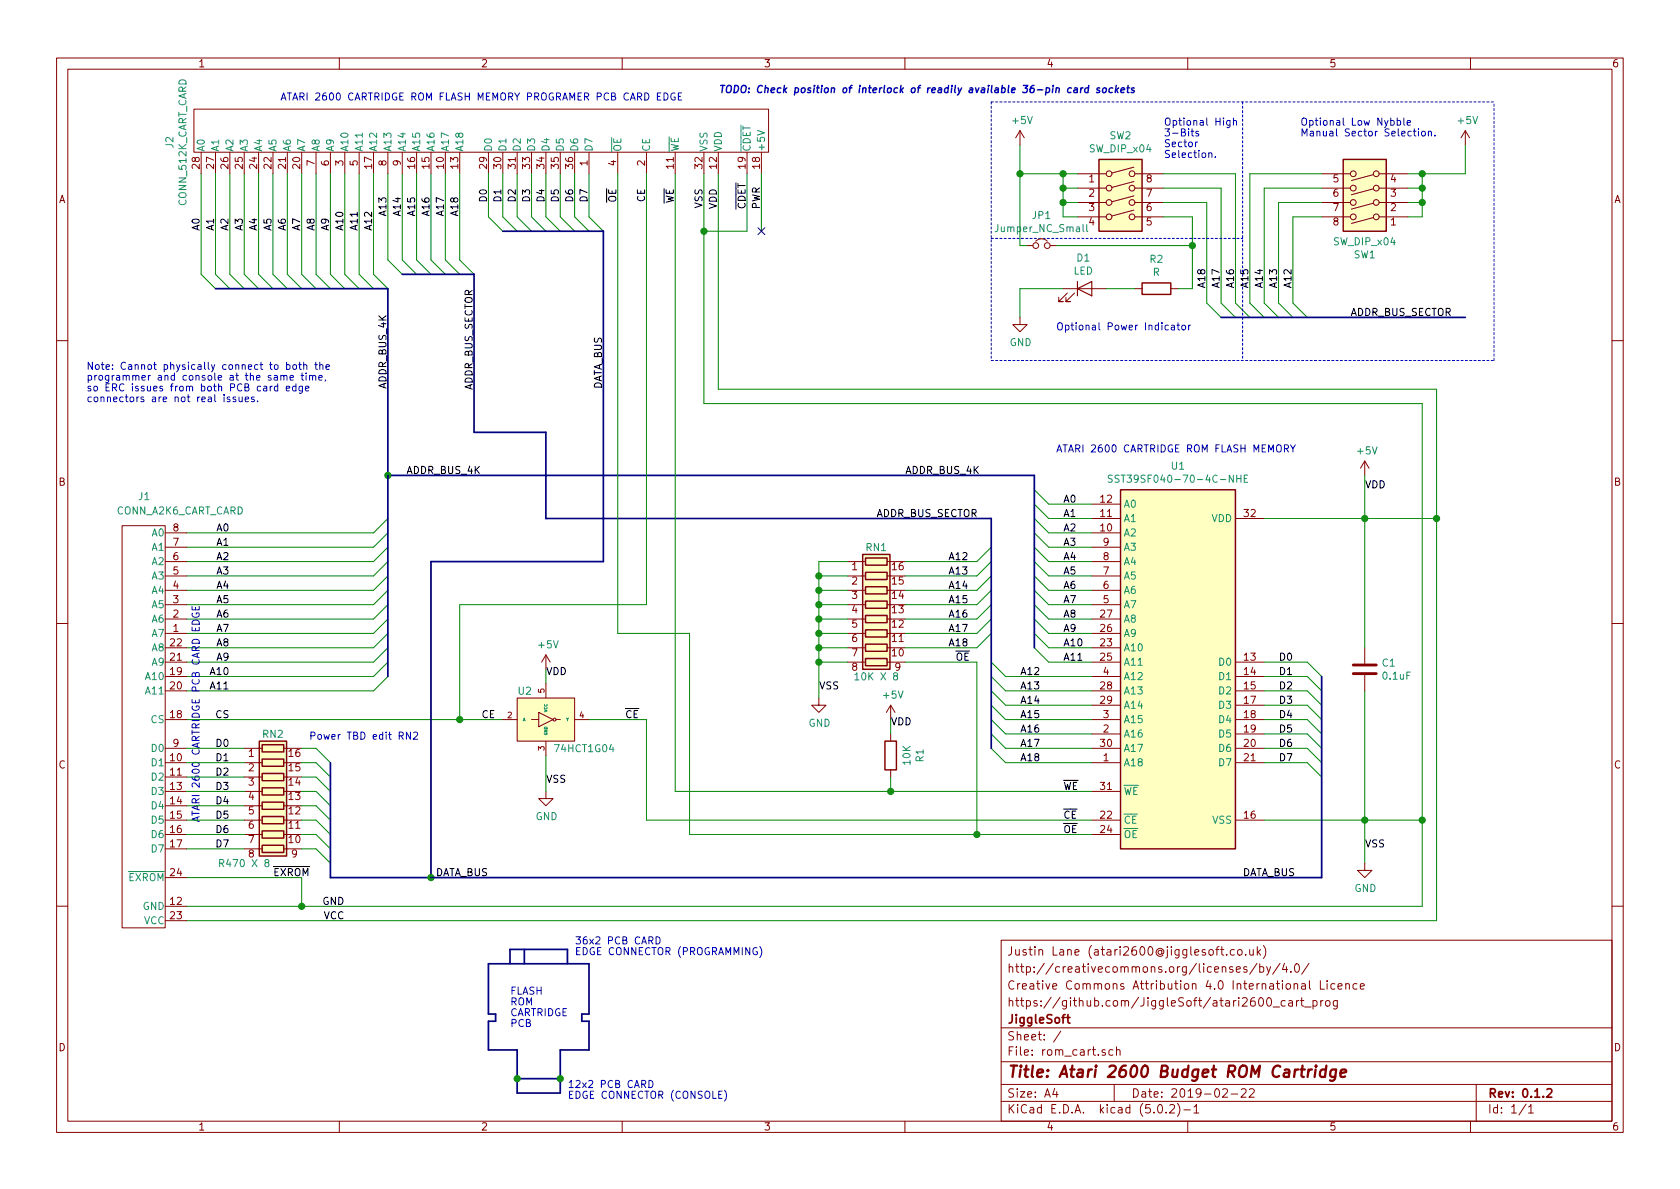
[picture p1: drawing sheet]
<svg xmlns="http://www.w3.org/2000/svg" width="297mm" height="210mm" viewBox="0 0 297 210" stroke-linecap="round" stroke-linejoin="round" font-family="sans-serif">
<g fill="none" stroke="#840000" stroke-width=".18">
<path d="M10 10.3h277v189.9h-277zM12 12.2h273v186.1h-273zM34.3 19.3h101.6v7.6h-101.6zM60 10.3v1.9M110 10.3v1.9M160 10.3v1.9M210 10.3v1.9M260 10.3v1.9M35.6 26.9v3.8M38.1 26.9v3.8M40.6 26.9v3.8M43.2 26.9v3.8"/>
<path d="M45.7 26.9v3.8M48.3 26.9v3.8M50.8 26.9v3.8M53.3 26.9v3.8M55.9 26.9v3.8M58.4 26.9v3.8M61 26.9v3.8M63.5 26.9v3.8M66 26.9v3.8M68.6 26.9v3.8M71.1 26.9v3.8M73.7 26.9v3.8"/>
<path d="M76.2 26.9v3.8M78.7 26.9v3.8M81.3 26.9v3.8M86.4 26.9v3.8M88.9 26.9v3.8M91.4 26.9v3.8M94 26.9v3.8M96.5 26.9v3.8M99.1 26.9v3.8M101.6 26.9v3.8M104.1 26.9v3.8M109.2 26.9v3.8"/>
<path d="M114.3 26.9v3.8M119.4 26.9v3.8M124.5 26.9v3.8M127 26.9v3.8M132.1 26.9v3.8M134.6 26.9v3.8M180.3 23.1l-.7 1.3M180.3 23.1v2.5M180.3 23.1l.8 1.3M190.5 38.3h5.1M190.5 35.8h5.1M190.5 33.3h5.1"/>
<path d="M190.5 30.7h5.1M200.5 37.2l-3.9 1M200.5 34.6l-3.9 1.1M200.5 32.1l-3.9 1M200.5 29.6l-3.9 1M200.7 38.3h5M200.7 35.8h5M200.7 33.3h5M200.7 30.7h5M233.7 38.3h5.1M233.7 35.8h5.1M233.7 33.3h5.1"/>
<path d="M233.7 30.7h5.1M242.8 30.9l-3.9 1M242.8 33.4l-3.9 1M242.8 35.9l-3.9 1.1M242.8 38.5l-3.9 1M243.8 38.3h5.1M243.8 35.8h5.1M243.8 33.3h5.1M243.8 30.7h5.1M259.1 23.1l-.8 1.3M259.1 23.1v2.5M259.1 23.1l.7 1.3"/>
<path d="M180.3 56.1v1.3h1.3l-1.3 1.3-1.2-1.3h1.2M181.6 43.4h1M183.1 42.7a1.41 1.41 0 0 1 2.1 0M185.7 43.4h1M188 51h7.6M188.7 51.8l-1.5 1.5h.8h-.8v-.7M190 51.8l-1.5 1.5h.7h-.7v-.7M200.7 51h1.2M207 51h1.3M10 60.2h2M285 60.2h2M21.6 93h7.6v71.1h-7.6z"/>
<path d="M29.2 94.2h3.8M29.2 99.3h3.8M29.2 96.8h3.8M149.9 99.3h3.1M156.8 99.3h.7M193 91.7h5.1M193 94.2h5.1M193 89.1h5.1M193 99.3h5.1M193 96.8h5.1M218.4 91.7h5.1M241.3 81.5v2.6"/>
<path d="M241.3 81.5l-.8 1.3M241.3 81.5l.8 1.3M10 110.3h2M29.2 117.1h3.8M29.2 119.6h3.8M29.2 114.5h3.8M29.2 112h3.8M29.2 109.5h3.8M29.2 106.9h3.8M29.2 104.4h3.8M29.2 101.8h3.8M96.5 115.8v2.6"/>
<path d="M96.5 115.8l-.7 1.3M96.5 115.8l.8 1.3M149.9 117.1h3.1M149.9 114.5h3.1M149.9 112h3.1M149.9 109.5h3.1M149.9 106.9h3.1M149.9 104.4h3.1M149.9 101.8h3.1M156.8 117.1h3.2M156.8 114.5h.7M156.8 112h.7"/>
<path d="M156.8 109.5h.7M156.8 106.9h.7M156.8 104.4h.7M156.8 101.8h.7M193 117.1h5.1M193 119.6h5.1M193 114.5h5.1M193 112h5.1M193 109.5h5.1M193 106.9h5.1M193 104.4h5.1M193 101.8h5.1"/>
<path d="M218.4 117.1h5.1M218.4 119.6h5.1M241.3 114.5v2.8M241.3 119.4v2.8M285 110.3h2M29.2 134.9h3.8M29.2 122.2h3.8M29.2 127.2h3.8M29.2 132.3h3.8M29.2 139.9h3.8M29.2 137.4h3.8M43.2 134.9h3.2"/>
<path d="M43.2 132.3h3.2M43.2 139.9h3.2M43.2 137.4h3.2M50.2 134.9h.6M50.2 132.3h.6M50.2 139.9h.6M50.2 137.4h.6M88.9 127.2h2.5M91.4 123.4h10.2v7.7h-10.2zM94 127.2h1.2M95.2 126l2.6 1.2-2.6 1.3zM96.5 139.9v1.3h1.3l-1.3 1.3-1.3-1.3h1.3"/>
<path d="M96.5 120.9v2.5M96.5 131.1v2.5M98.3 127.2h.8M101.6 127.2h2.5M144.8 123.4v1.3h1.2l-1.2 1.3-1.3-1.3h1.3M157.5 124.7l-.8 1.3M157.5 124.7v2.5M157.5 129.8v1.3M157.5 136.1v1.3M157.5 124.7l.7 1.3M193 134.9h5.1M193 122.2h5.1"/>
<path d="M193 124.7h5.1M193 127.2h5.1M193 129.8h5.1M193 132.3h5.1M193 139.9h5.1M218.4 134.9h5.1M218.4 122.2h5.1M218.4 124.7h5.1M218.4 127.2h5.1M218.4 129.8h5.1M218.4 132.3h5.1M29.2 145h3.8"/>
<path d="M29.2 147.6h3.8M29.2 142.5h3.8M29.2 150.1h3.8M29.2 155.2h3.8M43.2 145h3.2M43.2 147.6h3.2M43.2 142.5h3.2M43.2 150.1h3.2M50.2 145h.6M50.2 147.6h.6M50.2 142.5h.6M50.2 150.1h3.1"/>
<path d="M193 145h5.1M193 147.6h5.1M218.4 145h5.1M241.3 152.6v1.3h1.3l-1.3 1.3-1.3-1.3h1.3M10 160.2h2M29.2 160.3h3.8M29.2 162.8h3.8M177 166.3h108v32h-108zM215.8 167.9h.6M216 167.4v1.3l.4 .2M216.9 168.8v.1M218.2 168l-.4-.1-.3 .3 .1 .6 .2 .1 .4-.1"/>
<path d="M218.6 171.4l.7-.1v-.3l-.5-.1-.2 .2 .1 .8h.6M218.9 168l.2-.1 .4 .1v.8l-.2 .1-.4-.1zM220.2 168.8v.1M220.4 171l-.3-.1-.2 .2 .1 .3 .4 .1v.4h-.5M221 167.9v.9l.4 .1 .2-.1M221.6 167.9v1M222.2 170.4l-1.2 1.9M222.3 167.4v1.5M222.5 168.3l.4 .6M222.7 171l.5-.1 .2 .3v.6l-.2 .1h-.5M222.7 170.4v1.5M222.9 167.9l-.6 .6"/>
<path d="M223.4 167.2a1.79 1.79 0 0 1 0 2.3M224 170.9l.3 1M224.2 176.5l.1-.1a.8 .8 0 0 1 .5 .8 .8 .8 0 0 1-.5 .7 1 1 0 0 1-.1-1.4zM224.7 170.9l-.5 1.4-.2 .1M225.1 178.1h1.1M226.3 170.4l-1.3 1.9M227.1 170.4l-.4 1h1M227.2 177l-.4-.1-.3 .3 .1 .6 .2 .1 .4-.1M227.5 170.9v1M227.9 177h.5l.1 .9M228.2 171.8v.1M228.5 177.3l-.5 .1a.29 .29 0 0 0-.2 .2 .29 .29 0 0 0 .2 .3l.5-.1"/>
<path d="M229.1 170.5l.1-.1a.8 .8 0 0 1 .6 .8 .8 .8 0 0 1-.6 .7 1 1 0 0 1-.1-1.4zM229.2 176.9v1M229.7 176.9l-.5 .3M229.9 176.9h.6M230.1 176.4v1.3l.4 .2M230.1 174h.6l.1 .9M230.7 178.1h1.1M230.8 174.3l-.5 .1-.2 .2v.2l.2 .1 .5-.1M231.4 170.4l-1.3 1.9M231.5 173.4v1.3l.2 .2M232.2 177l.4-.1 .3 .3-.2 .6h-.5M232.2 176.9v1.5"/>
<path d="M233.5 173.4v1.5h.7M233.5 176.9v1M233.9 176.9l-.3 .2-.1 .1M234.4 177.1l.2-.2 .5 .2 .1 .5-.2 .2-.4 .1-.2-.1zM234.6 173.4v.2M234.6 173.9v1M236 174l-.4-.1-.3 .3 .1 .6h.6M236.4 176.9v1.2l-.3 .3h-.3M236.4 177l-.4-.1-.3 .3 .1 .6 .2 .1 .4-.1M236.6 174.4l.7-.1-.1-.3-.4-.1-.2 .2 .1 .7h.5M237.9 174.1l.3-.2 .3 .1 .1 .9M237.9 173.9v1"/>
<path d="M239.9 174l-.4-.1-.3 .3 .1 .6 .2 .1 .4-.1M240.5 174.4l.7-.1-.1-.3-.4-.1-.2 .2 .1 .7h.5M285 160.2h2M60 198.3v1.9M110 198.3v1.9M160 198.3v1.9M177 194.8h108M177 191.8h108M177 187.8h108M177 181.8h108M186.5 192.5l-.4 1h1M186.8 193v1"/>
<path d="M187.6 182.3l-1.3 2M195.4 185.7l-.4-.1-.2 .2 .1 .2 .5 .2v.3h-.6M196.8 185.7l-.5-.1-.2 .3v.6l.2 .1 .5-.1M197 191.8v3M197.4 185.7l.2-.1 .4 .1v.9M197.4 185.1v1.5M204.8 195.5l.4-.2a.94 .94 0 0 1 0 1.5 .79 .79 0 0 1-.4-1.3zM206.2 196.7v.1M206.8 195.5l.2-.2h.4l.2 .2 .1 .3-.1 .2-.8 .8h.9M208.2 195.1a1.71 1.71 0 0 1 0 2.3M209.3 196.3h1.2M210 198.3v1.9"/>
<path d="M211.1 195.8l.4-.5v1.5M211.1 196.8h.9M216.2 192.7l.2-.2h.4l.2 .5-.9 1h.9M217.7 193.5h1.1M219.5 192.7l.2-.2h.3l.3 .2v.3v.2l-.9 .8h.9M220.9 192.7l.2-.2h.4l.2 .2 .1 .3-1 1h1M260 198.3v1.9M261 191.8v6.5M269.8 195.2l-1.2 2M270.3 195.8l.4-.5v1.5M270.3 196.8h.8"/>
<circle cx="196.1" cy="30.7" r=".51"/>
<circle cx="196.1" cy="33.3" r=".51"/>
<circle cx="196.1" cy="38.3" r=".51"/>
<circle cx="196.1" cy="35.8" r=".51"/>
<circle cx="200.2" cy="38.3" r=".51"/>
<circle cx="200.2" cy="30.7" r=".51"/>
<circle cx="200.2" cy="35.8" r=".51"/>
<circle cx="200.2" cy="33.3" r=".51"/>
<circle cx="239.3" cy="30.7" r=".51"/>
<circle cx="239.3" cy="33.3" r=".51"/>
<circle cx="239.3" cy="38.3" r=".51"/>
<circle cx="239.3" cy="35.8" r=".51"/>
<circle cx="243.3" cy="30.7" r=".51"/>
<circle cx="243.3" cy="38.3" r=".51"/>
<circle cx="243.3" cy="35.8" r=".51"/>
<circle cx="243.3" cy="33.3" r=".51"/>
<circle cx="183.1" cy="43.4" r=".51"/>
<circle cx="185.2" cy="43.4" r=".51"/>
<circle cx="98" cy="127.2" r=".25"/>
</g>
<path d="M188.6 179.9h.6M188.8 179.4v1.3l.4 .2M273.5 192.7l.2-.2h.4l.2 .2 .1 .3-.1 .2-.8 .8h.9" fill="none" stroke="#840000" stroke-width=".3"/>
<path d="M231.4 189.1l-.2 1.3M232 189.1a.55 .55 0 0 0-.7 .4M232.6 189.1l-.2 1.3M232.7 188.4v.2l.1-.1-.1-.1v.2M234.4 189.2a.68 .68 0 0 0-1 .3l-.1 .6 .2 .2 .2 .1 .6-.1M234.5 188.4l-.2 2M236.2 189.2a.68 .68 0 0 0-1 .3v.8l.3 .1 .6-.1M236.2 189.1l-.2 1.6a.6 .6 0 0 1-.8 .3M237 189.8l1-.2-.1-.4-.5-.1-.3 .3-.1 .9 .2 .1 .6-.1" fill="none" stroke="#840000" stroke-width=".41"/>
<g fill="#ffffc2" stroke="#ffffc2" stroke-width=".18">
<path d="M198.1 86.6h20.3v63.5h-20.3z"/>
<path d="M237.5 28.2h7.6v12.7h-7.6z"/>
<path d="M194.3 28.2h7.6v12.7h-7.6z"/>
<path d="M152.5 98h4.9v20.4h-4.9z"/>
<path d="M91.4 123.4h10.2v7.7h-10.2z"/>
<path d="M45.8 131.1h4.9v20.3h-4.9z"/>
</g>
<g fill="none" stroke="#840000" stroke-width=".25">
<path d="M194.3 28.2h7.6v12.7h-7.6zM237.5 28.2h7.6v12.7h-7.6zM201.9 50h5.1v2.1h-5.1zM152.5 98h4.9v20.4h-4.9zM153 98.7h3.8v1.2h-3.8zM198.1 86.6h20.3v63.5h-20.3zM153 101.2h3.8v1.3h-3.8zM153 103.8h3.8v1.2h-3.8zM153 106.3h3.8v1.3h-3.8zM153 108.8h3.8v1.3h-3.8zM153 111.4h3.8v1.2h-3.8zM153 113.9h3.8v1.3h-3.8z"/>
<path d="M153 116.5h3.8v1.2h-3.8zM45.8 131.1h4.9v20.3h-4.9zM46.4 131.7h3.8v1.3h-3.8zM46.4 134.2h3.8v1.3h-3.8zM46.4 136.8h3.8v1.2h-3.8zM46.4 139.3h3.8v1.3h-3.8zM156.5 131.1h2v5h-2zM46.4 141.9h3.8v1.2h-3.8zM46.4 144.4h3.8v1.3h-3.8zM46.4 146.9h3.8v1.3h-3.8zM46.4 149.5h3.8v1.2h-3.8z"/>
</g>
<g fill="none" stroke="#008484" stroke-width=".18">
<path d="M133.9 23.1l1.3 .4-1.3 .4M192.2 39.7v1.1l.1 .2M196.6 84.1l-.4-.1-.2 .1v.4l.5 .3 .1 .3-.2 .2-.5-.1M197.9 84.1l-.5-.1-.3 .3 .2 .3 .5 .2v.4l-.2 .1-.5-.1M218.7 84.6h.7M219.4 84v1.3M220 84.6h.4M220.6 84h-.6v1.3h.6M151.2 119.3l.3-.3v1.2M158.2 119.5l-.2-.1v-.3l.2-.1h.4v.4l-.5 .2-.1 .2v.2l.2 .2h.4l.1-.2-.1-.4-.1-.1M151.2 120.2h.7M38.8 152.6h.6l.2-.2-.1-.3-.2-.1h-.5v1.3"/>
<path d="M47.1 152.5l-.2-.1v-.3l.4-.1 .2 .1v.3l-.6 .2-.1 .2v.2l.3 .3h.2l.2-.3v-.4l-.2-.1"/>
</g>
<path d="M239.3 119.1h4M239.3 117.6h4" fill="none" stroke="#840000" stroke-width=".51"/>
<g fill="none" stroke="#008400" stroke-width=".18">
<path d="M35.6 30.7v17.8l2.5 2.5M38.1 30.7v17.8l2.5 2.5M40.6 30.7v17.8l2.6 2.5M43.2 30.7v17.8l2.5 2.5M45.7 30.7v17.8l2.6 2.5M48.3 30.7v17.8l2.5 2.5M50.8 30.7v17.8l2.5 2.5M53.3 30.7v17.8l2.6 2.5M55.9 30.7v17.8l2.5 2.5M58.4 30.7v17.8l2.6 2.5M61 30.7v17.8l2.5 2.5M63.5 30.7v17.8l2.5 2.5"/>
<path d="M66 30.7v17.8l2.6 2.5M68.6 30.7v15.3l2.5 2.5M71.1 30.7v15.3l2.6 2.5M73.7 30.7v15.3l2.5 2.5M76.2 30.7v15.3l2.5 2.5M78.7 30.7v15.3l2.6 2.5M81.3 30.7v15.3l2.5 2.5M86.4 30.7v7.6l2.5 2.6M88.9 30.7v7.6l2.5 2.6M91.4 30.7v7.6l2.6 2.6M94 30.7v7.6l2.5 2.6M96.5 30.7v7.6l2.6 2.6"/>
<path d="M99.1 30.7v7.6l2.5 2.6M101.6 30.7v7.6l2.5 2.6M104.1 30.7v7.6l2.6 2.6M109.2 30.7v81.3h12.7v35.6h71.1M114.3 30.7v76.2h-33v20.3M119.4 30.7v109.2h73.6M124.5 30.7v40.7h127v88.9h-218.5M127 30.7v38.1h127v94h-221M132.1 30.7v10.2h-7.6M134.6 30.7v10.2M180.3 30.7h10.2M180.3 25.6v17.8h1.3"/>
<path d="M188 30.7v7.6h2.5M188 35.8h2.5M188 33.3h2.5M205.7 38.3h5.1v12.7h-2.5M205.7 35.8h7.7v17.8l2.5 2.5M205.7 33.3h10.2v20.3l2.5 2.5M205.7 30.7h12.7v22.9l2.6 2.5M233.7 38.3h-5.1v15.3l2.5 2.5M233.7 35.8h-7.6v17.8l2.5 2.5M233.7 33.3h-10.2v20.3l2.6 2.5M233.7 30.7h-12.7v22.9l2.5 2.5M248.9 35.8h2.6"/>
<path d="M248.9 33.3h2.6M251.5 30.7v7.6h-2.6M259.1 25.6v5.1h-10.2M186.7 43.4h24.1M188 51h-7.7v5.1M195.6 51h5.1M68.6 91.7l-2.6 2.5h-33M68.6 94.2l-2.6 2.6h-33M68.6 96.8l-2.6 2.5h-33M68.6 99.3l-2.6 2.5h-33M149.9 99.3h-5.1v24.1M175.3 96.8l-2.6 2.5h-12.7"/>
<path d="M175.3 99.3l-2.6 2.5h-12.7M182.9 89.1l2.5 2.6h7.6M182.9 91.7l2.5 2.5h7.6M182.9 94.2l2.5 2.6h7.6M182.9 96.8l2.5 2.5h7.6M182.9 99.3l2.5 2.5h7.6M182.9 86.6l2.5 2.5h7.6M223.5 91.7h30.5M241.3 84.1v30.4M68.6 114.5l-2.6 2.6h-33M68.6 101.8l-2.6 2.6h-33M68.6 104.4l-2.6 2.5h-33"/>
<path d="M68.6 106.9l-2.6 2.6h-33M68.6 109.5l-2.6 2.5h-33M68.6 112l-2.6 2.5h-33M68.6 117.1l-2.6 2.5h-33M68.6 119.6l-2.6 2.6h-33M96.5 118.4v2.5M144.8 117.1h5.1M144.8 101.8h5.1M144.8 104.4h5.1M144.8 106.9h5.1M144.8 109.5h5.1M144.8 112h5.1"/>
<path d="M144.8 114.5h5.1M160 117.1h12.7v30.5M175.3 101.8l-2.6 2.6h-12.7M175.3 104.4l-2.6 2.5h-12.7M175.3 106.9l-2.6 2.6h-12.7M175.3 109.5l-2.6 2.5h-12.7M175.3 112l-2.6 2.5h-12.7M175.3 117.1l2.5 2.5h15.2M175.3 119.6l2.5 2.6h15.2M182.9 114.5l2.5 2.6h7.6M182.9 101.8l2.5 2.6h7.6M182.9 104.4l2.5 2.5h7.6"/>
<path d="M182.9 106.9l2.5 2.6h7.6M182.9 109.5l2.5 2.5h7.6M182.9 112l2.5 2.5h7.6M223.5 117.1h7.6l2.6 2.5M223.5 119.6h7.6l2.6 2.6M33 127.2h55.9M33 132.3h10.2M33 134.9h10.2M33 139.9h10.2M33 137.4h10.2M53.3 132.3h2.6l2.5 2.6M53.3 134.9h2.6l2.5 2.5"/>
<path d="M53.3 137.4h2.6l2.5 2.5M53.3 139.9h2.6l2.5 2.6M96.5 133.6v6.3M104.1 127.2h10.2v17.8h78.7M157.5 127.2v2.6M157.5 137.4v2.5M175.3 122.2l2.5 2.5h15.2M175.3 124.7l2.5 2.5h15.2M175.3 127.2l2.5 2.6h15.2M175.3 129.8l2.5 2.5h15.2M175.3 132.3l2.5 2.6h15.2M223.5 122.2h7.6l2.6 2.5"/>
<path d="M223.5 124.7h7.6l2.6 2.5M223.5 127.2h7.6l2.6 2.6M223.5 129.8h7.6l2.6 2.5M223.5 132.3h7.6l2.6 2.6M223.5 134.9h7.6l2.6 2.5M241.3 122.2v30.4M33 145h10.2M33 155.2h20.3v5.1M33 147.6h10.2M33 142.5h10.2M33 150.1h10.2M53.3 145h2.6l2.5 2.6"/>
<path d="M53.3 142.5h2.6l2.5 2.5M53.3 147.6h2.6l2.5 2.5M53.3 150.1h2.6l2.5 2.5M223.5 145h28"/>
</g>
<g fill="#008400" stroke="#008400" stroke-width=".25">
<circle cx="241.3" cy="91.7" r=".51"/>
<circle cx="251.5" cy="35.8" r=".51"/>
<circle cx="251.5" cy="33.3" r=".51"/>
<circle cx="188" cy="33.3" r=".51"/>
<circle cx="188" cy="35.8" r=".51"/>
<circle cx="251.5" cy="30.7" r=".51"/>
<circle cx="188" cy="30.7" r=".51"/>
<circle cx="53.3" cy="160.3" r=".51"/>
<circle cx="180.3" cy="30.7" r=".51"/>
<circle cx="210.8" cy="43.4" r=".51"/>
<circle cx="144.8" cy="101.8" r=".51"/>
<circle cx="144.8" cy="104.4" r=".51"/>
<circle cx="144.8" cy="106.9" r=".51"/>
<circle cx="144.8" cy="109.5" r=".51"/>
<circle cx="144.8" cy="112" r=".51"/>
<circle cx="241.3" cy="145" r=".51"/>
<circle cx="144.8" cy="114.5" r=".51"/>
<circle cx="144.8" cy="117.1" r=".51"/>
<circle cx="157.5" cy="139.9" r=".51"/>
<circle cx="172.7" cy="147.6" r=".51"/>
<circle cx="68.6" cy="84.1" r=".51"/>
<circle cx="76.2" cy="155.2" r=".51"/>
<circle cx="81.3" cy="127.2" r=".51"/>
<circle cx="251.5" cy="145" r=".51"/>
<circle cx="254" cy="91.7" r=".51"/>
<circle cx="124.5" cy="40.9" r=".51"/>
<circle cx="91.4" cy="190.7" r=".51"/>
<circle cx="99.1" cy="190.7" r=".51"/>
</g>
<path d="M190.5 51l2.5-1.2v2.5zM190.5 49.8v2.5" fill="none" stroke="#840000" stroke-width=".2"/>
<path d="M175.3 18h88.9M175.3 18v45.7M219.7 18v45.7M175.3 42.2h44.4M175.3 63.7h88.9M264.2 63.7v-45.7" fill="none" stroke="#0000c2" stroke-width=".18" stroke-dasharray=".4 .4"/>
<g fill="none" stroke="#0000c2" stroke-width=".18">
<path d="M117.4 16.4a.64 .64 0 0 1 .7 .7 .64 .64 0 0 1-.7 .6zM119.3 16.5a.59 .59 0 0 0-.7 .6 .59 .59 0 0 0 .7 .5l.1-.4h-.2M119.9 17h.4M120.5 16.4h-.6v1.3h.6M210.8 22.8v1.1l.3 .1M211.7 25.1l-.2 .1-.1 .1M211.9 23.3l-.3-.1-.2 .2 .1 .2 .4 .1v.3h-.5M213.7 27.1l.2-.1 .3 .1 .1 .8M214.9 27.7v.2M217.5 21.3l-.1 1.1-.2 .2-.3-.1M217.5 21.4l-.4-.1-.2 .2 .1 .6h.5M218.1 21.4l.2-.1 .3 .1v.7"/>
<path d="M218.1 20.9v1.2M247 21.4l.4-.1 .2 .2-.1 .6h-.5M247 20.9v1.2M248.2 20.9v1.1l.2 .1M248.8 21.7l.6-.1v-.2l-.4-.1-.2 .2 .1 .6h.5M249.9 23.2h.5M250.1 22.8v1.1l.3 .1M250.8 22.8v.1M250.8 23.2v.8M251.5 23.3l.3-.1 .2 .2-.1 .6h-.3l-.3-.2zM252.6 23.3l.1-.1 .3 .1 .1 .7M252.6 23.2v.8"/>
<path d="M253.7 23.9v.1M207.1 57.6h.5l.1 .7M207.7 57.8l-.4 .1-.2 .1v.3h.6M208.1 57.5h.5M208.3 57.1v1.1l.3 .1M209.1 57.6l.3-.1 .2 .2-.1 .6h-.3l-.3-.2zM210.2 57.5v.8M210.5 57.5l-.3 .2M40.6 70.3l-.3-.1-.1 .2v.2l.4 .1v.3h-.4M41.7 70.3l-.3-.1-.2 .2v.2l.5 .1v.3h-.5M42.3 70.2v.8h.3l.2-.1M42.8 70.2v.8"/>
<path d="M43.4 70.6l.6-.1-.1-.2-.4-.1-.1 .2v.6h.5M44.9 70.3l-.3-.1-.2 .2 .1 .2 .4 .1v.3h-.5M45.5 70.9v.1M48.1 68.3l-.3 .2M49.1 68.3h-.4l-.2 .2 .1 .6h.5M49.1 67.9v1.2M49.7 66.5l.1-.1h.3l.1 .8M49.7 66.4v.8M50.2 66.6l.2-.2h.3v.8M50.6 68.7l.6-.1v-.3h-.4l-.2 .2 .1 .6h.5M50.7 64.5h.4l.2 .2-.1 .6h-.5M50.7 64.1v1.2"/>
<path d="M51.3 66.8l.6-.1-.1-.3h-.3l-.2 .2 .1 .6h.4M51.9 64.5h.3l.2 .1-.1 .7h-.3l-.2-.2zM52.3 68.3h-.4l-.2 .2 .1 .6h.5M52.3 67.9v1.2M52.8 64.5h.5M53 64.1v1l.3 .2M53.2 66.4h.5M53.4 66v1.1l.3 .1M53.5 68.3v1l-.3 .3-.3-.1M53.5 68.3h-.4l-.2 .2 .1 .6h.5M53.7 64.6l.2-.1h.3l.1 .8M53.7 64.1v1.2"/>
<path d="M54 68.7l.6-.1v-.3h-.4l-.2 .2 .1 .6h.5M54.1 66v.1M54.1 66.4v.8M54.7 66.5l.2-.1h.3l.1 .8M54.7 66.4v.8M55.3 66.6l.1-.2h.4v.8M55.7 64.5h.4M55.8 64.1v1l.3 .2M56.4 66.8l.6-.1-.1-.3h-.4l-.1 .2v.6h.5M56.5 64.6l.2-.1h.3l.1 .8M56.5 64.1v1.2M57.6 67.2l-.1 .2"/>
<path d="M57.6 64.9l.6-.1v-.3h-.4l-.2 .2 .1 .6h.5M227.1 79.3l.7-.1v-.4l-.2-.1h-.5v1.2M227.4 79.3l.4 .6M228.2 78.7l.4 .6 .4-.6M228.6 79.3v.6M72.6 129.5v1.2l-.7-1.2v1.2M73.1 129.6l.5-.1 .2 .3v.2l-.7 .7h.7M34 143.5v.7M34 143.8h1.2M34.9 144.5v.7M35.2 144.4l-1.2 .5 1.2 .4M116 165.7a.64 .64 0 0 1 .7 .6 .64 .64 0 0 1-.7 .6z"/>
<path d="M134.3 167.4a1.4 1.4 0 0 1 0 1.9M114.7 191.1a.64 .64 0 0 1 .7 .6 .64 .64 0 0 1-.7 .6zM128.1 192.8a1.47 1.47 0 0 1 0 1.9"/>
</g>
<path d="M38.1 51h30.5v68.6M71.1 48.5h12.7v27.9h12.7v15.3h78.8v40.6M88.9 40.9h17.8v58.4h-30.5v55.9M215.9 56.1h43.2M68.6 84.1h114.3v30.4M233.7 119.6v35.6h-175.3v-20.3M86.4 170.4h17.7v8.9h-1.2v1.3h1.2v5.1h-5v7.6h-7.7v-7.6h-5v-5.1h1.2v-1.3h-1.2zM90.2 170.4v-2.5h10.1v2.5M92.7 167.9v2.5M91.4 190.7h7.7" fill="none" stroke="#000084" stroke-width=".3"/>
<path d="M134 40.3l1.2 1.2M135.2 40.3l-1.2 1.2" fill="none" stroke="#000084" stroke-width=".18"/>
<g fill="none" stroke="#0000c2" stroke-width=".25">
<path d="M190 15.6h.4v.8M190.5 15.8l-.5 .1-.2 .2 .2 .3 .4-.1M191.1 15.5l-.1 .9M191.5 15.5l-.4 .3M192.5 15.6l-.4-.1-.3 .3 .1 .5h.5M192.5 15.1l-.1 1.3M194.4 15.6l-.2-.1-.3 .3 .5 .2v.3h-.5M195 15.7l.2-.2 .4 .2v.4l-.1 .2-.4 .1-.1-.1zM196.7 15.6l-.3-.1-.3 .3 .1 .5h.4M197.4 15.1l-.2 1.3M197.4 15.9l.3 .5M197.8 15.5l-.6 .5"/>
<path d="M198.2 15.9l.6-.1v-.2h-.5l-.1 .6 .1 .2 .4-.1M199.2 15.5h.5M199.5 15.1l-.2 1.1 .1 .1 .2 .1M200.6 15.6l-.3-.1-.2 .2v.2l.4 .1v.3h-.5"/>
</g>
<text font-size="2.8" fill="#840000" x="178" y="190.5">Title: Atari 2600 Budget ROM Cartridge</text>
<g font-size="2.1" fill="#840000">
<text x="178" y="172">http://creativecommons.org/licenses/by/4.0/</text>
<text x="178" y="169">Justin Lane (atari2600@jigglesoft.co.uk)</text>
<text x="178" y="178">https://github.com/JiggleSoft/atari2600_cart_prog</text>
<text x="178" y="175">Creative Commons Attribution 4.0 International Licence</text>
<text x="178" y="184">Sheet: /</text>
<text x="178" y="181">JiggleSoft</text>
<text x="178" y="186.7">File: rom_cart.sch</text>
<text x="178" y="196.9">KiCad E.D.A. kicad (5.0.2)-1</text>
<text x="178" y="194.1">Size: A4</text>
<text x="200" y="194.1">Date: 2019-02-22</text>
<text x="263" y="194.1">Rev: 0.1.2</text>
<text x="263" y="196.9">Id: 1/1</text>
</g>
<g font-size="1.8" fill="#840000">
<text x="35" y="11.9">1</text>
<text x="85" y="11.9">2</text>
<text x="135" y="11.9">3</text>
<text x="185" y="11.9">4</text>
<text x="235" y="11.9">5</text>
<text x="285" y="11.9">6</text>
<text x="35.3" y="29.8" transform="rotate(-90 35.3 29.8)">28</text>
<text x="37.8" y="29.8" transform="rotate(-90 37.8 29.8)">27</text>
<text x="40.4" y="29.8" transform="rotate(-90 40.4 29.8)">26</text>
<text x="42.9" y="29.8" transform="rotate(-90 42.9 29.8)">25</text>
<text x="45.5" y="29.8" transform="rotate(-90 45.5 29.8)">24</text>
<text x="48" y="29.8" transform="rotate(-90 48 29.8)">22</text>
<text x="50.5" y="29.8" transform="rotate(-90 50.5 29.8)">21</text>
<text x="53.1" y="29.8" transform="rotate(-90 53.1 29.8)">20</text>
<text x="55.6" y="29.3" transform="rotate(-90 55.6 29.3)">7</text>
<text x="58.2" y="29.3" transform="rotate(-90 58.2 29.3)">6</text>
<text x="60.7" y="29.3" transform="rotate(-90 60.7 29.3)">3</text>
<text x="63.2" y="29.3" transform="rotate(-90 63.2 29.3)">5</text>
<text x="65.8" y="29.8" transform="rotate(-90 65.8 29.8)">17</text>
<text x="68.3" y="29.3" transform="rotate(-90 68.3 29.3)">8</text>
<text x="70.9" y="29.3" transform="rotate(-90 70.9 29.3)">9</text>
<text x="73.4" y="29.8" transform="rotate(-90 73.4 29.8)">16</text>
<text x="75.9" y="29.8" transform="rotate(-90 75.9 29.8)">15</text>
<text x="78.5" y="29.8" transform="rotate(-90 78.5 29.8)">10</text>
<text x="81" y="29.8" transform="rotate(-90 81 29.8)">13</text>
<text x="86.1" y="29.8" transform="rotate(-90 86.1 29.8)">29</text>
<text x="88.6" y="29.8" transform="rotate(-90 88.6 29.8)">30</text>
<text x="91.2" y="29.8" transform="rotate(-90 91.2 29.8)">31</text>
<text x="93.7" y="29.8" transform="rotate(-90 93.7 29.8)">33</text>
<text x="96.3" y="29.8" transform="rotate(-90 96.3 29.8)">34</text>
<text x="98.8" y="29.8" transform="rotate(-90 98.8 29.8)">35</text>
<text x="101.3" y="29.8" transform="rotate(-90 101.3 29.8)">36</text>
<text x="103.9" y="29.3" transform="rotate(-90 103.9 29.3)">1</text>
<text x="109" y="29.3" transform="rotate(-90 109 29.3)">4</text>
<text x="114" y="29.3" transform="rotate(-90 114 29.3)">2</text>
<text x="119.1" y="29.8" transform="rotate(-90 119.1 29.8)">11</text>
<text x="124.2" y="29.8" transform="rotate(-90 124.2 29.8)">32</text>
<text x="126.7" y="29.8" transform="rotate(-90 126.7 29.8)">12</text>
<text x="131.8" y="29.8" transform="rotate(-90 131.8 29.8)">19</text>
<text x="134.4" y="29.8" transform="rotate(-90 134.4 29.8)">18</text>
<text x="10.4" y="35.9">A</text>
<text x="192.6" y="32.3">1</text>
<text x="192.6" y="34.8">2</text>
<text x="202.7" y="34.8">7</text>
<text x="202.7" y="32.3">8</text>
<text x="235.7" y="32.3">5</text>
<text x="235.7" y="34.8">6</text>
<text x="245.9" y="34.8">3</text>
<text x="245.9" y="32.3">4</text>
<text x="285.4" y="35.9">A</text>
<text x="192.6" y="37.3">3</text>
<text x="192.6" y="39.9">4</text>
<text x="202.7" y="39.9">5</text>
<text x="202.7" y="37.3">6</text>
<text x="235.7" y="37.3">7</text>
<text x="235.7" y="39.9">8</text>
<text x="245.9" y="39.9">1</text>
<text x="245.9" y="37.3">2</text>
<text x="10.4" y="85.9">B</text>
<text x="194.6" y="88.9">12</text>
<text x="285.4" y="85.9">B</text>
<text x="30.6" y="94">8</text>
<text x="194.6" y="94">10</text>
<text x="194.6" y="91.4">11</text>
<text x="220" y="91.4">32</text>
<text x="30.6" y="101.6">5</text>
<text x="30.6" y="99.1">6</text>
<text x="30.6" y="96.5">7</text>
<text x="150.6" y="100.8">1</text>
<text x="157.8" y="100.8">16</text>
<text x="195.1" y="101.6">7</text>
<text x="195.1" y="99.1">8</text>
<text x="195.1" y="96.5">9</text>
<text x="30.6" y="106.7">3</text>
<text x="30.6" y="104.1">4</text>
<text x="150.6" y="103.4">2</text>
<text x="150.6" y="105.9">3</text>
<text x="157.8" y="105.9">14</text>
<text x="157.8" y="103.4">15</text>
<text x="195.1" y="106.7">5</text>
<text x="195.1" y="104.1">6</text>
<text x="30.6" y="111.8">1</text>
<text x="30.6" y="109.2">2</text>
<text x="150.6" y="108.5">4</text>
<text x="150.6" y="111">5</text>
<text x="150.6" y="113.5">6</text>
<text x="157.8" y="113.5">11</text>
<text x="157.8" y="111">12</text>
<text x="157.8" y="108.5">13</text>
<text x="194.6" y="111.8">26</text>
<text x="194.6" y="109.2">27</text>
<text x="30.1" y="119.4">19</text>
<text x="30.1" y="116.8">21</text>
<text x="30.1" y="114.3">22</text>
<text x="150.6" y="116.1">7</text>
<text x="150.6" y="118.6">8</text>
<text x="157.8" y="116.1">10</text>
<text x="158.3" y="118.6">9</text>
<text x="194.6" y="114.3">23</text>
<text x="194.6" y="116.8">25</text>
<text x="195.1" y="119.4">4</text>
<text x="220" y="116.8">13</text>
<text x="220" y="119.4">14</text>
<text x="30.1" y="121.9">20</text>
<text x="194.6" y="121.9">28</text>
<text x="194.6" y="124.5">29</text>
<text x="220" y="121.9">15</text>
<text x="220" y="124.5">17</text>
<text x="30.1" y="127">18</text>
<text x="195.1" y="129.5">2</text>
<text x="195.1" y="127">3</text>
<text x="220" y="127">18</text>
<text x="220" y="129.5">19</text>
<text x="10.4" y="135.9">C</text>
<text x="30.1" y="134.6">10</text>
<text x="30.1" y="137.2">11</text>
<text x="30.6" y="132.1">9</text>
<text x="44" y="133.9">1</text>
<text x="44" y="136.4">2</text>
<text x="51.1" y="136.4">15</text>
<text x="51.1" y="133.9">16</text>
<text x="194.6" y="132.1">30</text>
<text x="195.1" y="134.6">1</text>
<text x="220" y="132.1">20</text>
<text x="220" y="134.6">21</text>
<text x="285.4" y="135.9">C</text>
<text x="30.1" y="139.7">13</text>
<text x="30.1" y="142.2">14</text>
<text x="44" y="138.9">3</text>
<text x="44" y="141.5">4</text>
<text x="51.1" y="141.5">13</text>
<text x="51.1" y="138.9">14</text>
<text x="194.6" y="139.7">31</text>
<text x="30.1" y="144.8">15</text>
<text x="30.1" y="147.3">16</text>
<text x="30.1" y="149.9">17</text>
<text x="44" y="144">5</text>
<text x="44" y="146.6">6</text>
<text x="44" y="149.1">7</text>
<text x="51.1" y="149.1">10</text>
<text x="51.1" y="146.6">11</text>
<text x="51.1" y="144">12</text>
<text x="194.6" y="144.8">22</text>
<text x="194.6" y="147.3">24</text>
<text x="220" y="144.8">16</text>
<text x="30.1" y="154.9">24</text>
<text x="44" y="151.6">8</text>
<text x="51.6" y="151.6">9</text>
<text x="30.1" y="160">12</text>
<text x="30.1" y="162.6">23</text>
<text x="10.4" y="185.9">D</text>
<text x="285.4" y="185.9">D</text>
<text x="35" y="199.9">1</text>
<text x="85" y="199.9">2</text>
<text x="135" y="199.9">3</text>
<text x="185" y="199.9">4</text>
<text x="235" y="199.9">5</text>
<text x="285" y="199.9">6</text>
</g>
<g font-size="1.8" fill="#0000c2">
<text x="49.5" y="17.8">ATARI 2600 CARTRIDGE ROM FLASH MEMORY PROGRAMER PCB CARD EDGE</text>
<text x="127" y="16.5">TODO: Check position of interlock of readily available 36-pin card sockets</text>
<text x="205.7" y="22.2">Optional High</text>
<text x="229.9" y="22.2">Optional Low Nybble</text>
<text x="205.7" y="24.1">3-Bits</text>
<text x="205.7" y="26">Sector</text>
<text x="205.7" y="27.9">Selection.</text>
<text x="229.9" y="24.1">Manual Sector Selection.</text>
<text x="186.7" y="58.4">Optional Power Indicator</text>
<text x="15.2" y="65.4">Note: Cannot physically connect to both the</text>
<text x="15.2" y="67.3">programmer and console at the same time,</text>
<text x="15.2" y="69.2">so ERC issues from both PCB card edge</text>
<text x="15.2" y="71.1">connectors are not real issues.</text>
<text x="186.7" y="80">ATARI 2600 CARTRIDGE ROM FLASH MEMORY</text>
<text x="54.6" y="130.8">Power TBD edit RN2</text>
<text x="35.3" y="143.1" transform="rotate(-90 35.3 143.1)">ATARI 2600 CARTRIDGE PCB CARD EDGE</text>
<text x="101.6" y="167">36x2 PCB CARD</text>
<text x="101.6" y="168.9">EDGE CONNECTOR (PROGRAMMING)</text>
<text x="90.2" y="175.9">FLASH</text>
<text x="90.2" y="177.8">ROM</text>
<text x="90.2" y="179.7">CARTRIDGE</text>
<text x="90.2" y="181.6">PCB</text>
<text x="100.3" y="192.4">12x2 PCB CARD</text>
<text x="100.3" y="194.3">EDGE CONNECTOR (CONSOLE)</text>
</g>
<g font-size="1.8" fill="#008484">
<text x="179.1" y="21.9">+5V</text>
<text x="257.9" y="21.9">+5V</text>
<text x="30.7" y="26.1" transform="rotate(-90 30.7 26.1)">J2</text>
<text x="36.2" y="26.9" transform="rotate(-90 36.2 26.9)">A0</text>
<text x="38.7" y="26.9" transform="rotate(-90 38.7 26.9)">A1</text>
<text x="41.3" y="26.9" transform="rotate(-90 41.3 26.9)">A2</text>
<text x="43.8" y="26.9" transform="rotate(-90 43.8 26.9)">A3</text>
<text x="46.4" y="26.9" transform="rotate(-90 46.4 26.9)">A4</text>
<text x="48.9" y="26.9" transform="rotate(-90 48.9 26.9)">A5</text>
<text x="51.4" y="26.9" transform="rotate(-90 51.4 26.9)">A6</text>
<text x="54" y="26.9" transform="rotate(-90 54 26.9)">A7</text>
<text x="56.5" y="26.9" transform="rotate(-90 56.5 26.9)">A8</text>
<text x="59.1" y="26.9" transform="rotate(-90 59.1 26.9)">A9</text>
<text x="61.6" y="26.9" transform="rotate(-90 61.6 26.9)">A10</text>
<text x="64.1" y="26.9" transform="rotate(-90 64.1 26.9)">A11</text>
<text x="66.7" y="26.9" transform="rotate(-90 66.7 26.9)">A12</text>
<text x="69.2" y="26.9" transform="rotate(-90 69.2 26.9)">A13</text>
<text x="71.8" y="26.9" transform="rotate(-90 71.8 26.9)">A14</text>
<text x="74.3" y="26.9" transform="rotate(-90 74.3 26.9)">A15</text>
<text x="76.8" y="26.9" transform="rotate(-90 76.8 26.9)">A16</text>
<text x="79.4" y="26.9" transform="rotate(-90 79.4 26.9)">A17</text>
<text x="81.9" y="26.9" transform="rotate(-90 81.9 26.9)">A18</text>
<text x="87" y="26.9" transform="rotate(-90 87 26.9)">D0</text>
<text x="89.5" y="26.9" transform="rotate(-90 89.5 26.9)">D1</text>
<text x="92.1" y="26.9" transform="rotate(-90 92.1 26.9)">D2</text>
<text x="94.6" y="26.9" transform="rotate(-90 94.6 26.9)">D3</text>
<text x="97.2" y="26.9" transform="rotate(-90 97.2 26.9)">D4</text>
<text x="99.7" y="26.9" transform="rotate(-90 99.7 26.9)">D5</text>
<text x="102.2" y="26.9" transform="rotate(-90 102.2 26.9)">D6</text>
<text x="104.8" y="26.9" transform="rotate(-90 104.8 26.9)">D7</text>
<text x="109.9" y="26.9" transform="rotate(-90 109.9 26.9)">OE</text>
<text x="114.9" y="26.9" transform="rotate(-90 114.9 26.9)">CE</text>
<text x="120" y="26.9" transform="rotate(-90 120 26.9)">WE</text>
<text x="125.1" y="26.9" transform="rotate(-90 125.1 26.9)">VSS</text>
<text x="127.6" y="26.9" transform="rotate(-90 127.6 26.9)">VDD</text>
<text x="132.7" y="26.9" transform="rotate(-90 132.7 26.9)">CDET</text>
<text x="135.3" y="26.9" transform="rotate(-90 135.3 26.9)">+5V</text>
<text x="192.8" y="26.9">SW_DIP_x04</text>
<text x="196.2" y="24.6">SW2</text>
<text x="33" y="36.4" transform="rotate(-90 33 36.4)">CONN_512K_CART_CARD</text>
<text x="176.4" y="41">Jumper_NC_Small</text>
<text x="182.6" y="38.7">JP1</text>
<text x="190.4" y="46.2">D1</text>
<text x="203.4" y="46.5">R2</text>
<text x="235.9" y="43.4">SW_DIP_x04</text>
<text x="239.4" y="45.7">SW1</text>
<text x="189.8" y="48.6">LED</text>
<text x="203.8" y="48.8">R</text>
<text x="178.5" y="61.2">GND</text>
<text x="207.2" y="83.1">U1</text>
<text x="240.1" y="80.4">+5V</text>
<text x="24.5" y="88.4">J1</text>
<text x="198.1" y="85.4">SST39SF040-70-4C-NHE</text>
<text x="198.6" y="89.8">A0</text>
<text x="20.5" y="91">CONN_A2K6_CART_CARD</text>
<text x="26.9" y="94.9">A0</text>
<text x="198.6" y="94.9">A2</text>
<text x="198.6" y="92.3">A1</text>
<text x="214.2" y="92.3">VDD</text>
<text x="26.9" y="99.9">A2</text>
<text x="26.9" y="97.4">A1</text>
<text x="153.2" y="97.5">RN1</text>
<text x="198.6" y="99.9">A4</text>
<text x="198.6" y="97.4">A3</text>
<text x="26.9" y="107.6">A5</text>
<text x="26.9" y="105">A4</text>
<text x="26.9" y="102.5">A3</text>
<text x="198.6" y="107.6">A7</text>
<text x="198.6" y="105">A6</text>
<text x="198.6" y="102.5">A5</text>
<text x="26.9" y="112.6">A7</text>
<text x="26.9" y="110.1">A6</text>
<text x="198.6" y="112.6">A9</text>
<text x="198.6" y="110.1">A8</text>
<text x="26.9" y="117.7">A9</text>
<text x="26.9" y="115.2">A8</text>
<text x="95.3" y="114.6">+5V</text>
<text x="198.6" y="115.2">A10</text>
<text x="198.6" y="117.7">A11</text>
<text x="215.7" y="117.7">D0</text>
<text x="244.4" y="117.9">C1</text>
<text x="25.9" y="120.3">A10</text>
<text x="25.9" y="122.8">A11</text>
<text x="91.7" y="122.9">U2</text>
<text x="151.7" y="120.3">10K X 8</text>
<text x="156.3" y="123.5">+5V</text>
<text x="198.6" y="122.8">A13</text>
<text x="198.6" y="125.3">A14</text>
<text x="198.6" y="120.3">A12</text>
<text x="215.7" y="120.3">D1</text>
<text x="215.7" y="122.8">D2</text>
<text x="215.7" y="125.3">D3</text>
<text x="244.6" y="120.2">0.1uF</text>
<text x="26.7" y="127.9">CS</text>
<text x="46.5" y="130.5">RN2</text>
<text x="143" y="128.5">GND</text>
<text x="198.6" y="130.4">A16</text>
<text x="198.6" y="127.9">A15</text>
<text x="215.7" y="127.9">D4</text>
<text x="215.7" y="130.4">D5</text>
<text x="26.9" y="135.5">D1</text>
<text x="26.9" y="133">D0</text>
<text x="98.3" y="133">74HCT1G04</text>
<text x="161" y="135.2" transform="rotate(-90 161 135.2)">10K</text>
<text x="163.3" y="134.7" transform="rotate(-90 163.3 134.7)">R1</text>
<text x="198.6" y="135.5">A18</text>
<text x="198.6" y="133">A17</text>
<text x="215.7" y="133">D6</text>
<text x="215.7" y="135.5">D7</text>
<text x="26.9" y="138">D2</text>
<text x="26.9" y="140.6">D3</text>
<text x="26.9" y="143.1">D4</text>
<text x="198.6" y="140.6">WE</text>
<text x="26.9" y="145.7">D5</text>
<text x="26.9" y="148.2">D6</text>
<text x="94.7" y="145">GND</text>
<text x="198.6" y="145.7">CE</text>
<text x="198.6" y="148.2">OE</text>
<text x="214.4" y="145.7">VSS</text>
<text x="22.7" y="155.8">EXROM</text>
<text x="26.9" y="150.7">D7</text>
<text x="39.5" y="153.3">R470 X 8</text>
<text x="25.2" y="160.9">GND</text>
<text x="239.5" y="157.7">GND</text>
<text x="25.5" y="163.4">VCC</text>
</g>
<g font-size="1.8">
<text x="86.1" y="35.5" transform="rotate(-90 86.1 35.5)">D0</text>
<text x="88.6" y="35.5" transform="rotate(-90 88.6 35.5)">D1</text>
<text x="91.2" y="35.5" transform="rotate(-90 91.2 35.5)">D2</text>
<text x="93.7" y="35.5" transform="rotate(-90 93.7 35.5)">D3</text>
<text x="96.3" y="35.5" transform="rotate(-90 96.3 35.5)">D4</text>
<text x="98.8" y="35.5" transform="rotate(-90 98.8 35.5)">D5</text>
<text x="101.3" y="35.5" transform="rotate(-90 101.3 35.5)">D6</text>
<text x="103.9" y="35.5" transform="rotate(-90 103.9 35.5)">D7</text>
<text x="109" y="35.8" transform="rotate(-90 109 35.8)">OE</text>
<text x="114" y="35.7" transform="rotate(-90 114 35.7)">CE</text>
<text x="35.3" y="40.9" transform="rotate(-90 35.3 40.9)">A0</text>
<text x="37.8" y="40.9" transform="rotate(-90 37.8 40.9)">A1</text>
<text x="40.4" y="40.9" transform="rotate(-90 40.4 40.9)">A2</text>
<text x="42.9" y="40.9" transform="rotate(-90 42.9 40.9)">A3</text>
<text x="45.5" y="40.9" transform="rotate(-90 45.5 40.9)">A4</text>
<text x="48" y="40.9" transform="rotate(-90 48 40.9)">A5</text>
<text x="50.5" y="40.9" transform="rotate(-90 50.5 40.9)">A6</text>
<text x="53.1" y="40.9" transform="rotate(-90 53.1 40.9)">A7</text>
<text x="55.6" y="40.9" transform="rotate(-90 55.6 40.9)">A8</text>
<text x="58.2" y="40.9" transform="rotate(-90 58.2 40.9)">A9</text>
<text x="60.7" y="40.9" transform="rotate(-90 60.7 40.9)">A10</text>
<text x="63.2" y="40.9" transform="rotate(-90 63.2 40.9)">A11</text>
<text x="65.8" y="40.9" transform="rotate(-90 65.8 40.9)">A12</text>
<text x="68.3" y="38.3" transform="rotate(-90 68.3 38.3)">A13</text>
<text x="70.9" y="38.3" transform="rotate(-90 70.9 38.3)">A14</text>
<text x="73.4" y="38.3" transform="rotate(-90 73.4 38.3)">A15</text>
<text x="75.9" y="38.3" transform="rotate(-90 75.9 38.3)">A16</text>
<text x="78.5" y="38.3" transform="rotate(-90 78.5 38.3)">A17</text>
<text x="81" y="38.3" transform="rotate(-90 81 38.3)">A18</text>
<text x="119.1" y="36.1" transform="rotate(-90 119.1 36.1)">WE</text>
<text x="124.2" y="36.8" transform="rotate(-90 124.2 36.8)">VSS</text>
<text x="126.7" y="37" transform="rotate(-90 126.7 37)">VDD</text>
<text x="131.8" y="37.1" transform="rotate(-90 131.8 37.1)">CDET</text>
<text x="134.4" y="37.1" transform="rotate(-90 134.4 37.1)">PWR</text>
<text x="213.1" y="51" transform="rotate(-90 213.1 51)">A18</text>
<text x="215.6" y="51" transform="rotate(-90 215.6 51)">A17</text>
<text x="218.2" y="51" transform="rotate(-90 218.2 51)">A16</text>
<text x="220.7" y="51" transform="rotate(-90 220.7 51)">A15</text>
<text x="223.3" y="51" transform="rotate(-90 223.3 51)">A14</text>
<text x="225.8" y="51" transform="rotate(-90 225.8 51)">A13</text>
<text x="228.3" y="51" transform="rotate(-90 228.3 51)">A12</text>
<text x="238.8" y="55.9">ADDR_BUS_SECTOR</text>
<text x="68.3" y="68.8" transform="rotate(-90 68.3 68.8)">ADDR_BUS_4K</text>
<text x="83.6" y="69.2" transform="rotate(-90 83.6 69.2)">ADDR_BUS_SECTOR</text>
<text x="106.4" y="68.8" transform="rotate(-90 106.4 68.8)">DATA_BUS</text>
<text x="72" y="83.8">ADDR_BUS_4K</text>
<text x="160" y="83.8">ADDR_BUS_4K</text>
<text x="188" y="88.9">A0</text>
<text x="241.3" y="86.4">VDD</text>
<text x="38.4" y="94">A0</text>
<text x="154.9" y="91.4">ADDR_BUS_SECTOR</text>
<text x="188" y="91.4">A1</text>
<text x="188" y="94">A2</text>
<text x="38.4" y="96.5">A1</text>
<text x="38.4" y="99.1">A2</text>
<text x="38.4" y="101.6">A3</text>
<text x="167.6" y="99.1">A12</text>
<text x="167.6" y="101.6">A13</text>
<text x="188" y="96.5">A3</text>
<text x="188" y="99.1">A4</text>
<text x="188" y="101.6">A5</text>
<text x="38.4" y="104.1">A4</text>
<text x="38.4" y="106.7">A5</text>
<text x="167.6" y="104.1">A14</text>
<text x="167.6" y="106.7">A15</text>
<text x="188" y="104.1">A6</text>
<text x="188" y="106.7">A7</text>
<text x="38.4" y="109.2">A6</text>
<text x="38.4" y="111.8">A7</text>
<text x="167.6" y="109.2">A16</text>
<text x="167.6" y="111.8">A17</text>
<text x="188" y="109.2">A8</text>
<text x="188" y="111.8">A9</text>
<text x="37.4" y="119.4">A10</text>
<text x="38.4" y="114.3">A8</text>
<text x="38.4" y="116.8">A9</text>
<text x="96.5" y="119.4">VDD</text>
<text x="167.6" y="114.3">A18</text>
<text x="168.9" y="116.8">OE</text>
<text x="180.3" y="119.4">A12</text>
<text x="188" y="114.3">A10</text>
<text x="188" y="116.8">A11</text>
<text x="226.1" y="116.8">D0</text>
<text x="226.1" y="119.4">D1</text>
<text x="37.4" y="121.9">A11</text>
<text x="144.8" y="121.9">VSS</text>
<text x="180.3" y="121.9">A13</text>
<text x="180.3" y="124.5">A14</text>
<text x="226.1" y="121.9">D2</text>
<text x="226.1" y="124.5">D3</text>
<text x="38.2" y="127">CS</text>
<text x="85.1" y="127">CE</text>
<text x="110.5" y="127">CE</text>
<text x="157.5" y="128.3">VDD</text>
<text x="180.3" y="127">A15</text>
<text x="180.3" y="129.5">A16</text>
<text x="226.1" y="127">D4</text>
<text x="226.1" y="129.5">D5</text>
<text x="38.4" y="132.1">D0</text>
<text x="38.4" y="134.6">D1</text>
<text x="38.4" y="137.2">D2</text>
<text x="180.3" y="132.1">A17</text>
<text x="180.3" y="134.6">A18</text>
<text x="226.1" y="132.1">D6</text>
<text x="226.1" y="134.6">D7</text>
<text x="38.4" y="139.7">D3</text>
<text x="38.4" y="142.2">D4</text>
<text x="96.5" y="138.4">VSS</text>
<text x="188" y="139.7">WE</text>
<text x="38.4" y="144.8">D5</text>
<text x="38.4" y="147.3">D6</text>
<text x="38.4" y="149.9">D7</text>
<text x="188" y="147.3">OE</text>
<text x="188" y="144.8">CE</text>
<text x="241.3" y="149.9">VSS</text>
<text x="48.3" y="154.9">EXROM</text>
<text x="76.7" y="154.9">DATA_BUS</text>
<text x="219.7" y="154.9">DATA_BUS</text>
<text x="57" y="160">GND</text>
<text x="57.2" y="162.6">VCC</text>
</g>
<g font-size="1.4" fill="#840000">
<text x="96.3" y="122.5" transform="rotate(-90 96.3 122.5)">5</text>
<text x="89.8" y="127">2</text>
<text x="102.5" y="127">4</text>
<text x="96.3" y="132.7" transform="rotate(-90 96.3 132.7)">3</text>
</g>
<g font-size=".7" fill="#008484">
<text x="96.8" y="125.9" transform="rotate(-90 96.8 125.9)">VCC</text>
<text x="92.4" y="127.5">A</text>
<text x="96.8" y="130.1" transform="rotate(-90 96.8 130.1)">GND</text>
<text x="100.1" y="127.5">Y</text>
</g>
</svg>
